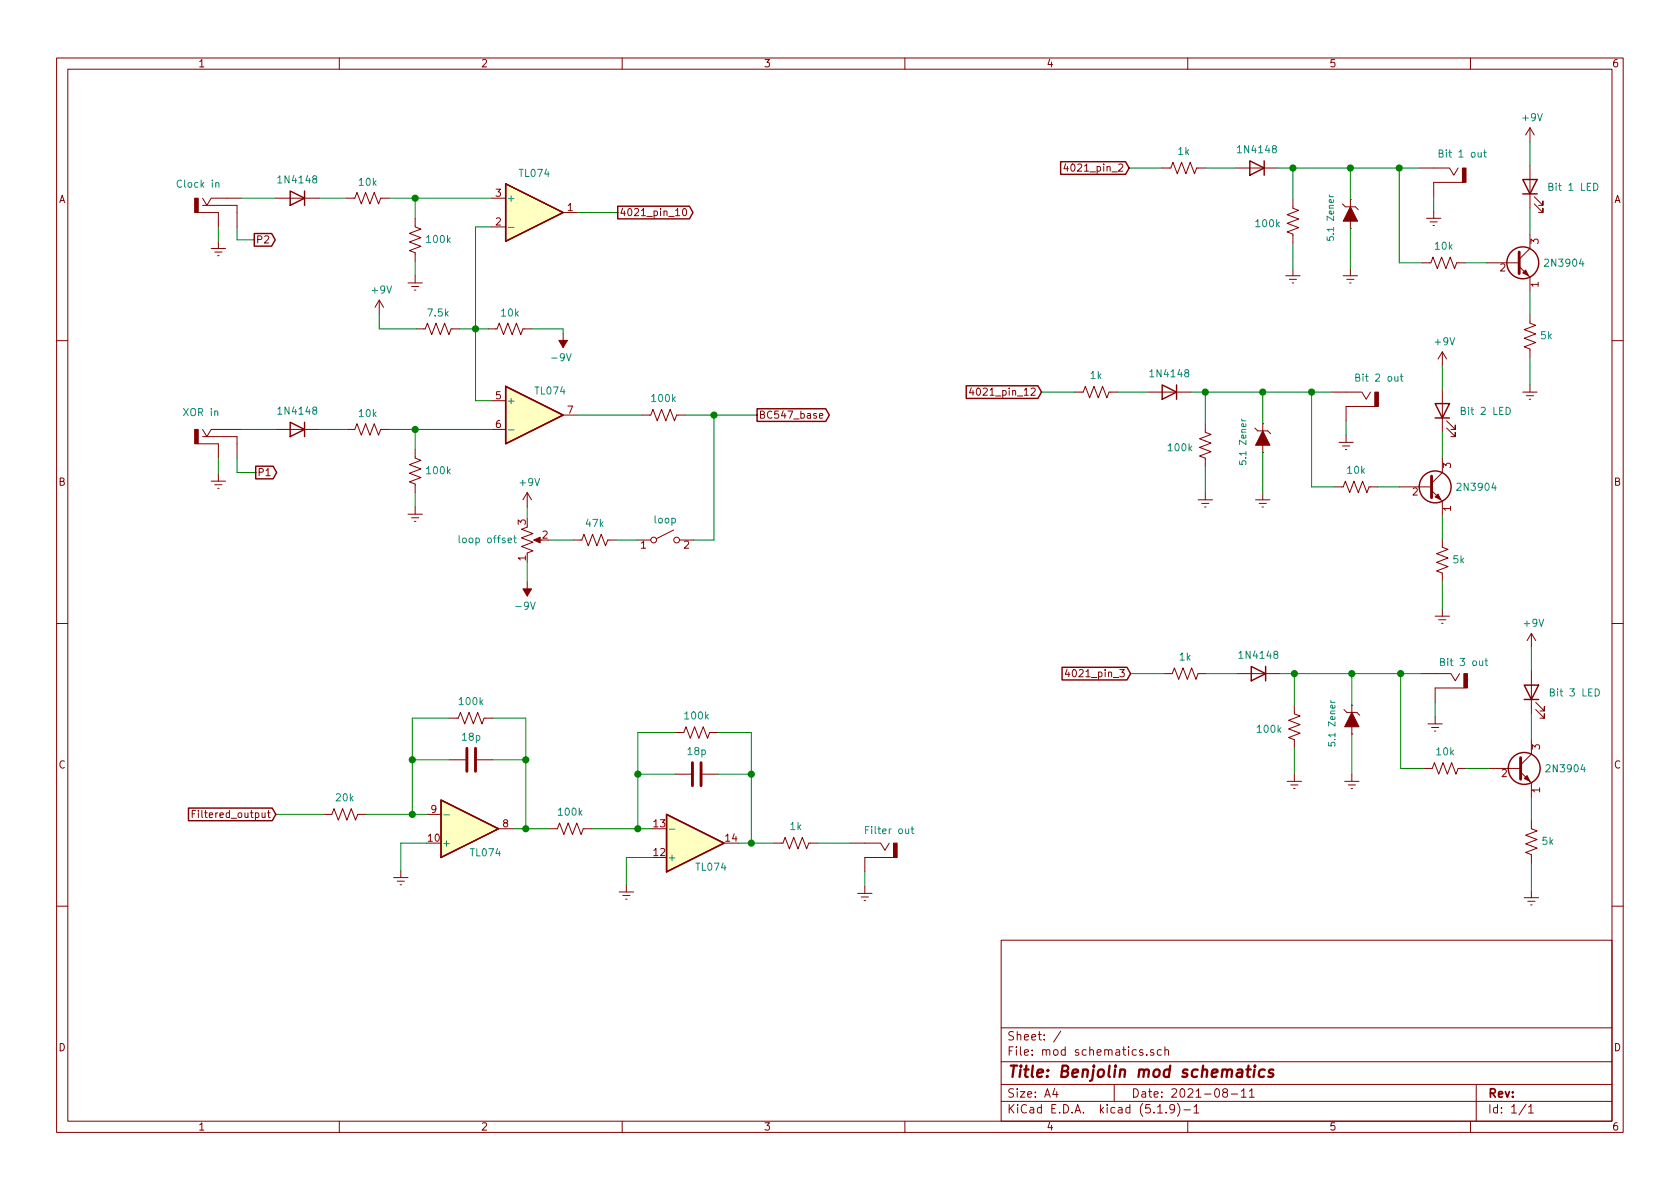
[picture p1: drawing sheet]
<svg xmlns="http://www.w3.org/2000/svg" width="297mm" height="210mm" viewBox="0 0 297 210" stroke-linecap="round" stroke-linejoin="round" font-family="sans-serif">
<g fill="none" stroke="#840000" stroke-width=".18">
<path d="M10 10.3h277v189.9h-277zM12 12.2h273v186.1h-273zM60 10.3v1.9M110 10.3v1.9M160 10.3v1.9M210 10.3v1.9M260 10.3v1.9M33.8 35.6h.1M35.1 37.6h3.5zM35.8 36.3h6.1zM35.8 35l.8 1.3 .7-1.3h5.4M38.6 37.6v2.5"/>
<path d="M41.9 36.3v1.3zM41.9 37.6v2.5M48.8 35h7.6M61.2 35h1.5l.4-1 .8 2.1 .7-2.1 .8 2.1 .8-2.1 .7 2.1 .4-1.1h1.5M73.4 38.6v1.5l1 .4-2 .8 2 .7-2 .8 2 .8-2 .7 1 .4v1.5M86.9 35h2.5M99.6 37.6h2.5M120.8 37l.2-.1a.69 .69 0 0 1 .4 .6 .69 .69 0 0 1-.4 .6l-.2-.1-.1-.3zM188.4 29l-.3 .8h.8M188.7 29.4v.9M205.5 29.7h1.5l.4-1 .8 2 .7-2 .8 2 .7-2 .8 2 .4-1h1.5M218.4 29.7h7.7"/>
<path d="M228.6 35.3v1.5l1 .4-2 .8 2 .7-2 .8 2 .8-2 .7 1 .4v1.5M237.4 36.1l.5 .5h1.7l.6 .5M238.8 35.3h.1M238.8 35.3v1.3M238.8 39.1v1.3M251 29.7h5.3l.7 1.3 .8-1.3M252.2 38.6h2.6M252.9 39.2h1.2M253.4 39.9h.2M253.5 37.3v1.3M258.6 32.3h-5.1v2.5M259.8 30.2h.1"/>
<path d="M270.5 22.6l-.8 1.3M270.5 22.6v2.5M270.5 29.2v7.6M270.5 22.6l.8 1.3M271.3 36.1l1.5 1.5v-.8v.8h-.8M271.3 34.8l1.5 1.5v-.7v.7h-.8M37.3 43.9h2.6M38 44.6h1.2M38.5 45.2h.2M38.6 42.7v1.2M67.1 53.1l-.8 1.3M67.1 53.1v2.5"/>
<path d="M67.1 53.1l.7 1.3M72.1 50h2.6M72.8 50.7h1.2M73.3 51.3h.2M73.4 48.8v1.2M73.7 58.2h1.5l.4-1.1 .7 2.1 .8-2.1 .8 2.1 .7-2.1 .8 2.1 .4-1h1.5M86.4 58.2h1.5l.4-1.1 .7 2.1 .8-2.1 .8 2.1 .7-2.1 .8 2.1 .4-1h1.5M86.9 40.1h2.5M99.6 58.9v2.6M227.3 48.8h2.6M228 49.4h1.2M228.5 50h.2"/>
<path d="M228.6 47.5v1.3M237.5 48.8h2.5M238.1 49.4h1.3M238.6 50h.3M238.8 40.4h.1M238.8 47.5v1.3M251.5 46.5h1.5l.4-1 .7 2 .8-2 .8 2 .7-2 .8 2 .4-1h1.5M262.9 46.5h5.7M268.6 47.1l1.9 1.9v2.6M270.5 55.6v1.5l1 .4-2 .8 2 .7-2 .8 2 .8-2 .7 1 .4v1.5M270.5 41.4v2.5l-1.9 1.9M10 60.2h2"/>
<path d="M33.8 76.4h.1M35.1 78.5h3.5zM35.8 77.2h6.1zM35.8 75.9l.8 1.3 .7-1.3h5.4M38.6 78.5v2.5M41.9 77.2v1.3zM41.9 78.5v2.5M48.8 75.9h7.6M61.2 75.9h1.5l.4-1 .8 2.1 .7-2.1 .8 2.1 .8-2.1 .7 2.1 .4-1.1h1.5M73.4 79.5v1.5l1 .4-2 .8 2 .7-2 .8 2 .7-2 .8 1 .4v1.5M86.9 75.9h2.5M86.9 70.9h2.5"/>
<path d="M99.6 73.4h2.5M113.5 73.4h1.6l.3-1 .8 2 .8-2 .7 2 .8-2 .8 2 .3-1h1.6M144.9 73.5l.6-.1-.1-.2-.3-.1-.2 .2v.6h.5M171.7 68.6l-.3 .9h.8M172 69.1v.8M190 69.3h1.5l.4-1 .8 2.1 .7-2.1 .8 2.1 .7-2.1 .8 2.1 .4-1.1h1.5M202.9 69.3h7.7M213.1 74.9v1.5l1 .4-2 .8 2 .8-2 .7 2 .8-2 .7 1 .4v1.5M221.9 75.7l.5 .5h1.8l.5 .5M223.3 74.9h.1M223.3 74.9v1.3M223.3 78.7v1.3"/>
<path d="M235.5 69.3h5.3l.8 1.3 .7-1.3M236.7 78.2h2.6M237.4 78.9h1.2M237.9 79.5h.2M238 77v1.2M243.1 71.9h-5.1v2.5M244.3 69.8h.1M255 62.2l-.7 1.3M255 62.2v2.6M255 68.8v7.6M255 62.2l.8 1.3M255.8 75.7l1.5 1.5v-.8v.8h-.8"/>
<path d="M255.8 74.4l1.5 1.5v-.7v.7h-.8M269.2 69.3h2.6M269.9 70h1.2M270.4 70.6h.2M270.5 68.1v1.2M285 60.2h2M37.3 85.1h2.6M38 85.7h1.2M38.5 86.4h.2M38.6 83.8v1.3M72.1 90.9h2.6M72.8 91.6h1.2"/>
<path d="M73.3 92.2h.2M73.4 89.7v1.2M93.2 93.2l-1 .4 2 .8-2 .7 2 .8-2 .7 2 .8-1 .4v.2M93.2 87.1v2.6M93.2 87.1l-.7 1.3M93.2 87.1l.8 1.3M94.7 95.5h1.1M101.3 95.5h1.6l.4-1 .7 2 .8-2 .7 2 .8-2 .8 2 .3-1h1.6M112.5 95.5h2.6M119.1 93.7l-3 1.5M120.1 95.5h2.6M211.8 88.4h2.6"/>
<path d="M212.5 89h1.2M213 89.7h.2M213.1 87.1v1.3M222 88.4h2.5M222.6 89h1.3M223.1 89.7h.3M223.3 80h.1M223.3 87.1v1.3M236 86.1h1.5l.4-1 .7 2 .8-2 .8 2 .7-2 .8 2 .4-1h1.5M247.4 86.1h5.7M253.1 86.7l1.9 1.9v2.6M255 95.2v1.6l1 .3-2 .8 2 .8-2 .7 2 .8-2 .8 1 .3v1.6"/>
<path d="M255 81v2.6l-1.9 1.9M10 110.3h2M93.2 102.9v2.5M188.7 118.4l-.3 .8h.8M189 118.8v.9M205.7 119.1h1.6l.3-1 .8 2 .8-2 .7 2 .8-2 .8 2 .3-1h1.6M218.7 119.1h7.6M251.2 119.1h5.3l.8 1.3 .8-1.3M253.7 109h2.6M254.4 109.6h1.3M254.9 110.2h.2M255 107.7v1.3"/>
<path d="M260.1 119.6h.1M270.8 112v2.5M270.8 118.6v7.6M270.8 112l-.8 1.3M270.8 112l.7 1.3M285 110.3h2M79.5 127h1.5l.4-1 .8 2 .7-2 .8 2 .8-2 .7 2 .4-1h1.5M79.5 134.4h2.8M84.3 134.4h2.8M119.4 129.5h1.5l.4-1 .7 2.1 .8-2.1 .8 2.1 .7-2.1 .8 2.1 .4-1.1h1.5M119.4 136.9h2.8M124.2 136.9h2.8"/>
<path d="M227.6 138.2h2.5M228.2 138.8h1.3M228.7 139.4h.3M228.9 124.7v1.5l1 .4-2.1 .8 2.1 .7-2.1 .8 2.1 .8-2.1 .7 1.1 .4v1.5M228.9 136.9v1.3M237.6 125.5l.5 .5h1.8l.5 .5M237.7 138.2h2.6M238.4 138.8h1.2M238.9 139.4h.2M239 129.8h.1M239 124.7h.1M239 124.7v1.3"/>
<path d="M239 128.5v1.3M239 136.9v1.3M251.7 135.9h1.5l.4-1 .8 2 .7-2 .8 2 .8-2 .7 2 .4-1h1.5M252.5 128h2.5M253.1 128.6h1.3M253.6 129.3h.3M253.7 126.7v1.3M258.8 121.7h-5.1v2.5M263.1 135.9h5.8M268.9 136.5l1.9 1.9v2.6M270.8 130.8v2.5l-1.9 1.9M271.5 125.5l1.5 1.5v-.8v.8h-.7"/>
<path d="M271.5 124.2l1.5 1.5v-.7v.7h-.7M34 143.9h.4M34.6 143.3h-.6v1.3M47.3 143.7h.5M47.5 143.3v1.1l.3 .2M57.1 144h1.6l.4-1 .7 2 .8-2 .7 2 .8-2 .8 2 .3-1h1.6M69.6 155.2h2.5M70.2 155.8h1.3M70.7 156.5h.3M70.9 153.9v1.3M75.4 144h2.6M88.1 146.6h2.6"/>
<path d="M97 146.6h1.6l.3-1.1 .8 2.1 .8-2.1 .7 2.1 .8-2.1 .7 2.1 .4-1h1.5M109.5 157.7h2.5M110.1 158.4h1.3M110.6 159h.3M110.7 156.5v1.2M136.9 149.1h1.5l.4-1 .8 2 .7-2 .8 2 .8-2 .7 2 .4-1h1.5M150.4 149.1h5.3l.8 1.3 .7-1.3M151.6 158h2.6M152.3 158.6h1.2M152.8 159.3h.2M152.9 156.7v1.3M158 151.6h-5.1v2.6"/>
<path d="M159.3 149.6h.1M269.5 158.7h2.5M270.1 159.4h1.3M270.8 145v1.6l1 .3-2.1 .8 2.1 .8-2.1 .7 2.1 .8-2.1 .7 1.1 .4v1.5M270.8 157.5v1.2M10 160.2h2M177 166.3h108v32h-108zM270.6 160h.3M285 160.2h2M60 198.3v1.9M110 198.3v1.9M160 198.3v1.9"/>
<path d="M177 194.8h108M177 191.8h108M177 187.8h108M177 181.8h108M186.5 192.5l-.4 1h1M186.8 193v1M187.6 182.3l-1.3 2M197 191.8v3M202.1 185.7l-.4-.1-.2 .2v.2l.6 .2v.3h-.6M202.8 186.5v.1M204 185.7l-.4-.1-.2 .2 .1 .2 .5 .2v.3h-.6M204.7 196.8h.8"/>
<path d="M205.3 185.7l-.4-.1-.3 .3 .1 .6 .2 .1 .4-.1M206 185.7l.2-.1 .4 .1v.9M206 185.1v1.5M206.2 196.7v.1M207.7 196l-.1 .1a.48 .48 0 0 1-.6 .1l-.2-.2 .2-.6a.48 .48 0 0 1 .6 .1 1.27 1.27 0 0 1-.2 1.2l-.4 .1M208.2 195.1a1.71 1.71 0 0 1 0 2.3M209.3 196.3h1.2M210 198.3v1.9M211.1 195.8l.4-.5v1.5M211.1 196.8h.9M216.5 193.2l-.3-.3 .1-.2a.48 .48 0 0 1 .6-.1l.1 .2-.1 .3-.6 .1a.48 .48 0 0 0 0 .7l.2 .1 .5-.1v-.4l-.2-.3M217.7 193.5h1.1"/>
<path d="M219.5 193l.4-.5v1.5M219.5 194h.8M220.9 193l.4-.5v1.5M220.9 194h.9M260 198.3v1.9M261 191.8v6.5M269.8 195.2l-1.2 2M270.3 195.8l.4-.5v1.5M270.3 196.8h.8"/>
<circle cx="115.6" cy="95.5" r=".51"/>
<circle cx="119.6" cy="95.5" r=".51"/>
</g>
<path d="M220.4 189.1h.8M220.8 188.4l-.3 1.8 .1 .1 .4 .1M221.8 189.1l-.2 1.3M221.9 188.4v.2M223.6 189.2a.68 .68 0 0 0-1 .3v.8l.3 .1 .6-.1M225.1 189.2a.49 .49 0 0 0-.7 .3v.2l.5 .1 .2 .3-.3 .3-.6-.1" fill="none" stroke="#840000" stroke-width=".41"/>
<g fill="#840000" stroke="#840000" stroke-width=".18">
<path d="M238.8 36.6l1.2 2.5h-2.5z"/>
<path d="M269.2 48.3l.5-.6 .6 1.1z"/>
<path d="M258.6 29.7h.6v2.6h-.6z"/>
<path d="M239 126l1.3 2.5h-2.6z"/>
<path d="M92.5 104.1h1.5l-.8 1.3z"/>
<path d="M94.4 95.5l1.1-.5v1z"/>
<path d="M258.8 119.1h.7v2.6h-.7z"/>
<path d="M34.4 35h.7v2.6h-.7z"/>
<path d="M223.3 76.2l1.2 2.5h-2.5z"/>
<path d="M243.1 69.3h.6v2.6h-.6z"/>
<path d="M253.7 87.9l.6-.5 .5 1z"/>
<path d="M98.8 60.2h1.5l-.7 1.3z"/>
<path d="M158 149.1h.6v2.5h-.6z"/>
<path d="M34.4 75.9h.7v2.6h-.7z"/>
<path d="M269.5 137.7l.5-.5 .5 1z"/>
</g>
<g fill="none" stroke="#008484" stroke-width=".18">
<path d="M38.2 32.4l.1-.1h.3l.1 .8M235 34.5l.2 .3M254.5 27.1h.5l.1-.2v-.3l-.6-.1v1.3h.4l.2-.1 .1-.3-.3-.3M262.3 26.9h.5M262.5 26.5v1.1l.3 .2M281.8 32.4a.64 .64 0 0 1 .7 .6 .64 .64 0 0 1-.7 .7zM89.9 40.2h1M89.9 76h1M219.5 74.1l.2 .3M239.7 66.7h.6l.1-.2-.1-.2-.6-.2v1.3h.5l.2-.1v-.3l-.3-.3M247.6 66.6h.5M247.8 66.1v1.1l.3 .2"/>
<path d="M266.3 72a.64 .64 0 0 1 .7 .7 .64 .64 0 0 1-.7 .6zM89.8 95.5l.6-.1v-.2l-.4-.1-.2 .2 .1 .6h.5M90.8 95.1h.5M91 94.7v1.1l.3 .2M254.7 117h.5l.2-.2-.1-.2-.6-.2v1.3h.5l.2-.1v-.3l-.3-.3M262.6 116.9h.4M262.7 116.4v1.1l.3 .2M235.3 123.9l.2 .3M282 121.8a.64 .64 0 0 1 .8 .6 .64 .64 0 0 1-.8 .7zM78.5 144.1h1M118.3 146.6h1M161.1 146.6h.5"/>
<path d="M161.3 146.1v1.1l.3 .2"/>
</g>
<g fill="none" stroke="#840000" stroke-width=".25">
<path d="M51.3 33.8l2.5 1.2-2.5 1.3zM53.8 33.8v2.5M89.4 32.5l10.2 5.1-10.2 5.1zM109.2 36.5h12.7l.6 1.1-.6 1.1h-12.7zM187.5 28.6h11.5l.6 1.1-.6 1.1h-11.5zM221 28.4l2.5 1.3-2.5 1.3zM223.5 28.4v2.6M269.2 31.7h2.6l-1.3 2.6zM269.2 34.3h2.6M45 41.3h3l.7 1.1-.7 1.1h-3zM51.3 74.7l2.5 1.2-2.5 1.3zM53.8 74.7v2.5"/>
<path d="M89.4 68.3l10.2 5.1-10.2 5.1zM133.9 72.3h12.1l.6 1.1-.6 1.1h-12.1zM170.8 68.2h12.7l.6 1.1-.6 1.2h-12.7zM205.5 68.1l2.5 1.2-2.5 1.3zM208 68.1v2.5M253.7 71.4h2.6l-1.3 2.5zM253.7 73.9h2.6M45.2 82.4h3.1l.6 1.2-.6 1.1h-3.1zM187.8 118h11.5l.6 1.1-.6 1.1h-11.5zM221.2 117.9l2.6 1.2-2.6 1.3zM223.8 117.9v2.5M269.5 121.2h2.5l-1.2 2.5z"/>
<path d="M269.5 123.7h2.5M33.3 142.9h14.8l.7 1.1-.7 1.1h-14.8zM78 141.5l10.1 5.1-10.1 5zM117.9 144l10.1 5.1-10.1 5.1z"/>
<circle cx="269.2" cy="46.5" r="2.82"/>
<circle cx="253.7" cy="86.1" r="2.82"/>
<circle cx="269.5" cy="135.9" r="2.82"/>
</g>
<path d="M268.6 44.6v3.8M253.1 84.2v3.8M82.5 132.3v4.1M84.1 132.3v4.1M122.4 134.9v4M124 134.9v4M268.9 134v3.8" fill="none" stroke="#840000" stroke-width=".51"/>
<g fill="#ffffc2" stroke="#ffffc2" stroke-width=".18">
<path d="M117.9 144l10.1 5.1-10.1 5.1z"/>
<path d="M78 141.5l10.1 5.1-10.1 5z"/>
<path d="M89.4 68.3l10.2 5.1-10.2 5.1z"/>
<path d="M89.4 32.5l10.2 5.1-10.2 5.1z"/>
</g>
<g fill="none" stroke="#008400" stroke-width=".18">
<path d="M42.7 35h6.1M56.4 35h4.8M68.8 35h18.1M73.4 35v3.6M102.1 37.6h7.1M199.6 29.7h5.9M213.1 29.7h5.3M226.1 29.7h24.9M228.6 29.7v5.6M238.8 29.7v5.6M247.4 29.7v16.8h4.1M253.5 34.8v2.5"/>
<path d="M270.5 25.1v4.1M270.5 36.8v4.6M38.6 40.1v2.6M41.9 40.1v2.3h3.1M67.1 55.6v2.6h6.6M73.4 46.2v2.6M81.3 58.2h5.1M86.9 40.1h-2.8v30.8h2.8M94 58.2h5.6v.7M228.6 42.9v4.6M238.8 40.4v7.1M259.1 46.5h3.8"/>
<path d="M270.5 51.6v4M42.7 75.9h6.1M56.4 75.9h4.8M68.8 75.9h18.1M73.4 75.9v3.6M102.1 73.4h11.4M121.2 73.4h12.7M126.2 73.4v22.1h-3.5M184.1 69.3h5.9M197.6 69.3h5.3M210.6 69.3h24.9M213.1 69.3v5.6"/>
<path d="M223.3 69.3v5.6M231.9 69.3v16.8h4.1M238 74.4v2.6M255 64.8v4M255 76.4v4.6M270.5 63.2v4.9M38.6 81v2.8M41.9 81v2.6h3.3M73.4 87.1v2.6M93.2 89.7v2M93.2 99.3v3.6M97 95.5h4.3"/>
<path d="M109 95.5h3.5M213.1 82.5v4.6M223.3 80v7.1M243.6 86.1h3.8M255 91.2v4M199.9 119.1h5.8M213.4 119.1h5.3M226.3 119.1h24.9M228.9 119.1v5.6M239 119.1v5.6M247.6 119.1v16.8h4.1M255 102.9v4.8"/>
<path d="M270.8 114.5v4.1M72.9 134.4h6.6M79.5 127h-6.6v17M87.1 127h5.9v19.6M87.1 134.4h5.9M112.8 136.9h6.6M119.4 129.5h-6.6v17.1M127 136.9h5.8M127 129.5h5.8v19.6M228.9 132.3v4.6M239 129.8v7.1M253.7 124.2v2.5"/>
<path d="M259.3 135.9h3.8M270.8 126.2v4.6M48.8 144h8.3M64.8 144h10.6M75.4 149.1h-4.5v4.8M90.7 146.6h6.3M104.6 146.6h10.7M115.3 151.6h-4.6v4.9M130.6 149.1h6.3M144.5 149.1h5.9M152.9 154.2v2.5M270.8 141v4"/>
<path d="M270.8 152.6v4.9"/>
</g>
<g fill="#008400" stroke="#008400" stroke-width=".25">
<circle cx="228.9" cy="119.1" r=".51"/>
<circle cx="73.4" cy="35" r=".51"/>
<circle cx="239" cy="119.1" r=".51"/>
<circle cx="213.1" cy="69.3" r=".51"/>
<circle cx="126.2" cy="73.4" r=".51"/>
<circle cx="73.4" cy="75.9" r=".51"/>
<circle cx="247.7" cy="119.1" r=".51"/>
<circle cx="84.1" cy="58.2" r=".51"/>
<circle cx="223.3" cy="69.3" r=".51"/>
<circle cx="231.9" cy="69.3" r=".51"/>
<circle cx="247.4" cy="29.7" r=".51"/>
<circle cx="228.6" cy="29.7" r=".51"/>
<circle cx="238.8" cy="29.7" r=".51"/>
<circle cx="72.9" cy="144" r=".51"/>
<circle cx="93" cy="146.6" r=".51"/>
<circle cx="93" cy="134.4" r=".51"/>
<circle cx="112.8" cy="136.9" r=".51"/>
<circle cx="132.8" cy="136.9" r=".51"/>
<circle cx="72.9" cy="134.4" r=".51"/>
<circle cx="132.8" cy="149.1" r=".51"/>
<circle cx="112.8" cy="146.6" r=".51"/>
</g>
<text font-size="2.8" fill="#840000" x="178" y="190.5">Title: Benjolin mod schematics</text>
<g font-size="2.1" fill="#840000">
<text x="178" y="184">Sheet: /</text>
<text x="178" y="186.7">File: mod schematics.sch</text>
<text x="178" y="196.9">KiCad E.D.A. kicad (5.1.9)-1</text>
<text x="178" y="194.1">Size: A4</text>
<text x="200" y="194.1">Date: 2021-08-11</text>
<text x="263" y="194.1">Rev:</text>
<text x="263" y="196.9">Id: 1/1</text>
</g>
<g font-size="1.8" fill="#840000">
<text x="35" y="11.9">1</text>
<text x="85" y="11.9">2</text>
<text x="135" y="11.9">3</text>
<text x="185" y="11.9">4</text>
<text x="235" y="11.9">5</text>
<text x="285" y="11.9">6</text>
<text x="10.4" y="35.9">A</text>
<text x="87.7" y="34.8">3</text>
<text x="189.3" y="30.3">4021_pin_2</text>
<text x="285.4" y="35.9">A</text>
<text x="87.7" y="39.9">2</text>
<text x="100.4" y="37.3">1</text>
<text x="109.5" y="38.2">4021_pin_10</text>
<text x="45.2" y="43">P2</text>
<text x="272" y="43.1" transform="rotate(-90 272 43.1)">3</text>
<text x="265.3" y="48">2</text>
<text x="272" y="50.8" transform="rotate(-90 272 50.8)">1</text>
<text x="87.7" y="70.6">5</text>
<text x="172.8" y="70">4021_pin_12</text>
<text x="87.7" y="75.7">6</text>
<text x="100.4" y="73.1">7</text>
<text x="134.1" y="74">BC547_base</text>
<text x="256.5" y="82.8" transform="rotate(-90 256.5 82.8)">3</text>
<text x="10.4" y="85.9">B</text>
<text x="45.5" y="84.2">P1</text>
<text x="249.8" y="87.6">2</text>
<text x="285.4" y="85.9">B</text>
<text x="93" y="92.8" transform="rotate(-90 93 92.8)">3</text>
<text x="95.9" y="95.2">2</text>
<text x="256.5" y="90.4" transform="rotate(-90 256.5 90.4)">1</text>
<text x="93" y="99.2" transform="rotate(-90 93 99.2)">1</text>
<text x="113.3" y="97">1</text>
<text x="120.9" y="97">2</text>
<text x="189.6" y="119.8">4021_pin_3</text>
<text x="10.4" y="135.9">C</text>
<text x="265.5" y="137.4">2</text>
<text x="272.3" y="132.6" transform="rotate(-90 272.3 132.6)">3</text>
<text x="285.4" y="135.9">C</text>
<text x="76.2" y="143.8">9</text>
<text x="272.3" y="140.2" transform="rotate(-90 272.3 140.2)">1</text>
<text x="35.1" y="144.6">Filtered_output</text>
<text x="75.7" y="148.8">10</text>
<text x="88.9" y="146.3">8</text>
<text x="115.6" y="146.3">13</text>
<text x="128.3" y="148.8">14</text>
<text x="115.6" y="151.4">12</text>
<text x="10.4" y="185.9">D</text>
<text x="285.4" y="185.9">D</text>
<text x="35" y="199.9">1</text>
<text x="85" y="199.9">2</text>
<text x="135" y="199.9">3</text>
<text x="185" y="199.9">4</text>
<text x="235" y="199.9">5</text>
<text x="285" y="199.9">6</text>
</g>
<g font-size="1.8" fill="#008484">
<text x="269.3" y="21.4">+9V</text>
<text x="208.3" y="27.4">1k</text>
<text x="219.2" y="27.1">1N4148</text>
<text x="255" y="27.9">Bit 1 out</text>
<text x="31.6" y="33.2">Clock in</text>
<text x="49.5" y="32.4">1N4148</text>
<text x="63.6" y="32.9">10k</text>
<text x="89.5" y="35.7">+</text>
<text x="91.9" y="31.3">TL074</text>
<text x="274.2" y="33.8">Bit 1 LED</text>
<text x="222.2" y="40.2">100k</text>
<text x="75.6" y="43">100k</text>
<text x="253.8" y="44.2">10k</text>
<text x="273.5" y="47.2">2N3904</text>
<text x="65.8" y="51.9">+9V</text>
<text x="75.7" y="56">7.5k</text>
<text x="88.7" y="56">10k</text>
<text x="272.5" y="60">5k</text>
<text x="97.8" y="63.9">-9V</text>
<text x="253.8" y="61.1">+9V</text>
<text x="89.5" y="71.5">+</text>
<text x="94.7" y="69.8">TL074</text>
<text x="115.4" y="71.1">100k</text>
<text x="192.8" y="67">1k</text>
<text x="203.7" y="66.7">1N4148</text>
<text x="240.3" y="67.5">Bit 2 out</text>
<text x="32.6" y="73.6">XOR in</text>
<text x="49.5" y="73.3">1N4148</text>
<text x="63.6" y="73.8">10k</text>
<text x="258.7" y="73.4">Bit 2 LED</text>
<text x="75.6" y="83.9">100k</text>
<text x="206.7" y="79.8">100k</text>
<text x="238.3" y="83.8">10k</text>
<text x="92" y="85.9">+9V</text>
<text x="258" y="86.8">2N3904</text>
<text x="103.7" y="93.2">47k</text>
<text x="115.7" y="92.6">loop</text>
<text x="81.6" y="96.1">loop offset</text>
<text x="257" y="99.6">5k</text>
<text x="91.5" y="107.8">-9V</text>
<text x="269.5" y="110.8">+9V</text>
<text x="208.6" y="116.8">1k</text>
<text x="219.4" y="116.5">1N4148</text>
<text x="255.3" y="117.8">Bit 3 out</text>
<text x="81.3" y="124.7">100k</text>
<text x="274.5" y="123.2">Bit 3 LED</text>
<text x="81.8" y="131">18p</text>
<text x="121.2" y="127.2">100k</text>
<text x="222.4" y="129.6">100k</text>
<text x="121.7" y="133.5">18p</text>
<text x="254.1" y="133.6">10k</text>
<text x="273.7" y="136.6">2N3904</text>
<text x="59.5" y="141.7">20k</text>
<text x="78.1" y="149.7">+</text>
<text x="98.9" y="144.2">100k</text>
<text x="139.8" y="146.8">1k</text>
<text x="153.4" y="147.5">Filter out</text>
<text x="272.7" y="149.4">5k</text>
<text x="83.3" y="151.4">TL074</text>
<text x="118" y="152.3">+</text>
<text x="123.2" y="154">TL074</text>
</g>
<g font-size="1.6" fill="#008484">
<text x="235.8" y="42" transform="rotate(-90 235.8 42)">5.1 Zener</text>
<text x="220.3" y="81.7" transform="rotate(-90 220.3 81.7)">5.1 Zener</text>
<text x="236.1" y="131.4" transform="rotate(-90 236.1 131.4)">5.1 Zener</text>
</g>
</svg>
